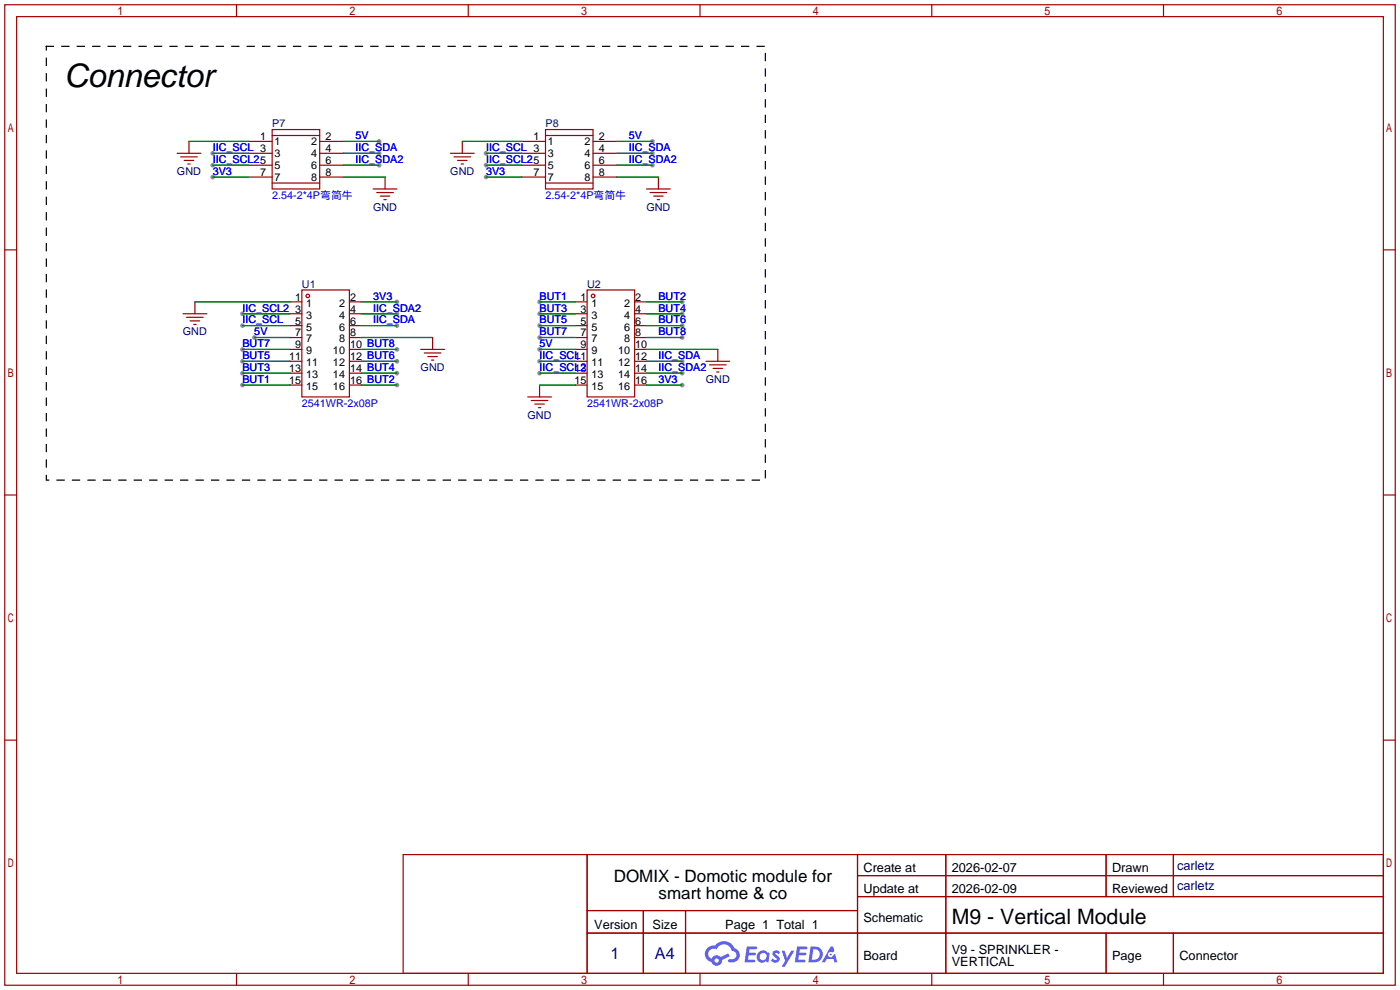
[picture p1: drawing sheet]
<svg xmlns="http://www.w3.org/2000/svg" width="299mm" height="212mm" viewBox="0 0 299 212" stroke-linecap="round" stroke-linejoin="round" font-family="sans-serif">
<g fill="#999">
<circle cx="45.5" cy="32.8" r=".51"/>
<circle cx="45.5" cy="35.3" r=".51"/>
<circle cx="45.5" cy="37.8" r=".51"/>
<circle cx="81" cy="32.8" r=".51"/>
<circle cx="81" cy="30.2" r=".51"/>
<circle cx="81" cy="35.3" r=".51"/>
<circle cx="103.9" cy="32.8" r=".51"/>
<circle cx="103.9" cy="35.3" r=".51"/>
<circle cx="103.9" cy="37.8" r=".51"/>
<circle cx="139.4" cy="32.8" r=".51"/>
<circle cx="139.4" cy="30.2" r=".51"/>
<circle cx="139.4" cy="35.3" r=".51"/>
<circle cx="84.8" cy="74.7" r=".51"/>
<circle cx="84.8" cy="77.2" r=".51"/>
<circle cx="84.8" cy="79.8" r=".51"/>
<circle cx="84.8" cy="82.3" r=".51"/>
<circle cx="54.4" cy="72.1" r=".51"/>
<circle cx="51.8" cy="74.7" r=".51"/>
<circle cx="51.8" cy="77.2" r=".51"/>
<circle cx="51.8" cy="79.8" r=".51"/>
<circle cx="51.8" cy="82.3" r=".51"/>
<circle cx="51.8" cy="69.6" r=".51"/>
<circle cx="84.8" cy="69.6" r=".51"/>
<circle cx="84.8" cy="64.5" r=".51"/>
<circle cx="84.8" cy="67.1" r=".51"/>
<circle cx="51.8" cy="67.1" r=".51"/>
<circle cx="115.3" cy="64.5" r=".51"/>
<circle cx="115.3" cy="67.1" r=".51"/>
<circle cx="115.3" cy="69.6" r=".51"/>
<circle cx="115.3" cy="72.1" r=".51"/>
<circle cx="115.3" cy="74.7" r=".51"/>
<circle cx="115.3" cy="77.2" r=".51"/>
<circle cx="115.3" cy="79.8" r=".51"/>
<circle cx="145.8" cy="64.5" r=".51"/>
<circle cx="145.8" cy="67.1" r=".51"/>
<circle cx="145.8" cy="69.6" r=".51"/>
<circle cx="145.8" cy="72.1" r=".51"/>
<circle cx="145.8" cy="77.2" r=".51"/>
<circle cx="145.8" cy="79.8" r=".51"/>
<circle cx="145.8" cy="82.3" r=".51"/>
</g>
<g fill="none" stroke="#a10000" stroke-width=".25">
<path d="M1 1h297.2v209.6h-297.2zM3.6 3.6h292.1v204.4h-292.1zM50.5 1v2.6M100.1 1v2.6M149.6 1v2.6M199.1 1v2.6M248.7 1v2.6M1 53.4h2.6M295.7 53.4h2.5M1 105.8h2.6M295.7 105.8h2.5M1 158.2h2.6"/>
<path d="M295.7 158.2h2.5M50.5 208v2.6M100.1 208v2.6M149.6 208v2.6M199.1 208v2.6M248.7 208v2.6"/>
</g>
<g fill="#5487ff">
<path d="M165.3 203.3a.99 .99 0 0 1 1.4 .2l-.3 .5a.39 .39 0 0 0-.3-.3 .39 .39 0 0 0-.4 .1l.1 .1a1.02 1.02 0 0 1 .6 1.6 1.17 1.17 0 0 1-1.7-.2l.4-.5 .6 .4 .3-.1v-.3a1.01 1.01 0 0 1-.7-1.5z"/>
<path d="M167.1 203.2h.6l.5 1.5 .9-1.5h.7l-2.1 3.4h-.7l.8-1.3z"/>
<path d="M159.6 202.3h1.9l.3 .1-.1 .4-1.5 .1-.1 .7h1.2l.3 .3-.3 .3h-1.3l-.1 .9h1.4l.1 .3-.1 .2-2.2 .1z"/>
<path d="M170.4 202.3h1.9l.2 .1-.1 .4-1.5 .1-.1 .7h1.3l.3 .3-.4 .3h-1.2l-.2 .9h1.4l.2 .3-.2 .2-2.1 .1z"/>
<path d="M177.5 202.3h.6l.2 1-.5 .3a.57 .57 0 0 0-.8 .2 .57 .57 0 0 0 .4 .8 .57 .57 0 0 0 .7-.5l.4-.2 .5 1.8h-.7l-.2-.7h-1.4l-.4 .7h-.7z"/>
<path d="M173.2 202.3l-.4 3.4h1.1a1.73 1.73 0 0 0 1.9-1.7 1.73 1.73 0 0 0-2-1.7zM173.8 202.9a1.14 1.14 0 0 1 1.4 1.1 1.14 1.14 0 0 1-1.5 1.1h-.2z"/>
<path d="M162 203.6a1.26 1.26 0 0 0 0 1.8 1.26 1.26 0 0 0 1.7 .1l.5 .2 .3-1.9-.1-.2h-.4a1.21 1.21 0 0 0-2 0zM162.6 203.9a.76 .76 0 0 1 1 0 .76 .76 0 0 1 .1 1.1 .76 .76 0 0 1-1 .1l-.4-.6z"/>
<path d="M151.2 202.6a1.81 1.81 0 0 0 .9 3 1.18 1.18 0 0 0 1.3 .8 1.18 1.18 0 0 0 .9-1.2l1.7-.9-.4-.6-1.5 .8a1.2 1.2 0 0 0-2 .4 1.14 1.14 0 0 1-.6-1.6 1.14 1.14 0 0 1 1.7-.4 1.73 1.73 0 0 1 1.7-1.1 1.73 1.73 0 0 1 1.6 1.4 .94 .94 0 0 1 .8 1.2 .94 .94 0 0 1-1.3 .6 .36 .36 0 0 0-.4 .3 .36 .36 0 0 0 .3 .4 1.63 1.63 0 0 0 2.1-1 1.63 1.63 0 0 0-1-2.1 2.43 2.43 0 0 0-4.2-.5l-1 .1zM152.7 205.3a.45 .45 0 0 1 .9 0 .45 .45 0 0 1-.9 0z"/>
<circle cx="177.5" cy="204" r=".22"/>
</g>
<g fill="none" stroke="#a10000" stroke-width=".25">
<path d="M37.8 32.8h5.1M38.6 33.5h3.6M39.4 34.3h2M40.1 35.1h.5M40.4 30.2v2.6M53.1 30.2h5.1M53.1 32.8h5.1M53.1 35.3h5.1M53.1 37.8h5.1M58.2 27.7h10.1v12.7h-10.1zM58.2 29h10.1M58.2 39.1h10.1"/>
<path d="M68.3 30.2h5.1M68.3 32.8h5.1M68.3 35.3h5.1M68.3 37.8h5.1M82.3 37.8v2.6M96.3 32.8h5M97 33.5h3.6M97.8 34.3h2M98.6 35.1h.5M98.8 30.2v2.6M111.5 30.2h5.1M111.5 32.8h5.1"/>
<path d="M111.5 35.3h5.1M111.5 37.8h5.1M116.6 27.7h10.1v12.7h-10.1zM116.6 29h10.1M116.6 39.1h10.1M126.7 30.2h5.1M126.7 32.8h5.1M126.7 35.3h5.1M126.7 37.8h5.1M140.7 37.8v2.6M79.8 40.4h5M80.5 41.1h3.6"/>
<path d="M81.3 41.9h2M82 42.7h.5M138.2 40.4h5.1M138.9 41.1h3.6M139.7 41.9h2M140.5 42.7h.5M39.1 67.1h5.1M39.9 67.8h3.5M40.6 68.6h2.1M41.4 69.3h.5M41.7 64.5v2.6M62 64.5h2.5"/>
<path d="M62 67.1h2.5M62 79.8h2.5M62 69.6h2.5M62 77.2h2.5M62 72.1h2.5M62 74.7h2.5M64.5 62h10.2v22.8h-10.2zM74.7 64.5h2.5M74.7 67.1h2.5M74.7 79.8h2.5M74.7 69.6h2.5M74.7 77.2h2.5"/>
<path d="M74.7 72.1h2.5M74.7 74.7h2.5M89.9 74.7h5.1M90.7 75.4h3.5M91.4 76.2h2.1M92.2 77h.5M92.5 72.1v2.6M122.9 64.5h2.6M122.9 67.1h2.6M122.9 79.8h2.6M122.9 69.6h2.6M122.9 77.2h2.6"/>
<path d="M122.9 72.1h2.6M122.9 74.7h2.6M125.5 62h10.1v22.8h-10.1zM135.6 64.5h2.6M135.6 67.1h2.6M135.6 79.8h2.6M135.6 69.6h2.6M135.6 77.2h2.6M135.6 72.1h2.6M135.6 74.7h2.6M150.9 77.2h5.1M151.6 78h3.6"/>
<path d="M152.4 78.7h2M153.2 79.5h.5M153.4 74.7v2.5M62 82.3h2.5M74.7 82.3h2.5M112.8 84.8h5.1M113.5 85.6h3.6M114.3 86.4h2M115.1 87.1h.5M115.3 82.3v2.5M122.9 82.3h2.6M135.6 82.3h2.6"/>
<path d="M86.2 182.6h209.5v25.4h-209.5zM125.5 182.6v25.4M125.5 194.6h57.8M125.5 199.4h170.2M137.5 194.6v13.4M146.5 194.6v13.4M183.3 182.6v25.4M183.3 187.1h112.4M183.3 191.6h112.4M202.1 182.6v25.4M236.4 182.6v9M236.4 199.4v8.6"/>
<path d="M250.8 182.6v9M250.8 199.4v8.6"/>
<circle cx="65.8" cy="63.2" r=".38"/>
<circle cx="126.7" cy="63.2" r=".38"/>
</g>
<g fill="none" stroke="#008700" stroke-width=".25">
<path d="M40.4 30.2h12.7M45.5 32.8h7.6M45.5 35.3h7.6M45.5 37.8h7.6M73.4 32.8h7.6M73.4 35.3h7.6M73.4 30.2h7.6M73.4 37.8h8.9M98.8 30.2h12.7M103.9 32.8h7.6M103.9 35.3h7.6M103.9 37.8h7.6"/>
<path d="M131.8 32.8h7.6M131.8 35.3h7.6M131.8 30.2h7.6M131.8 37.8h8.9M41.7 64.5h20.3M51.8 74.7h10.2M51.8 77.2h10.2M51.8 79.8h10.2M51.8 69.6h10.2M51.8 67.1h10.2M54.4 72.1h7.6M77.2 72.1h15.3"/>
<path d="M77.2 74.7h7.6M77.2 77.2h7.6M77.2 79.8h7.6M77.2 69.6h7.6M77.2 64.5h7.6M77.2 67.1h7.6M115.3 72.1h7.6M115.3 74.7h7.6M115.3 77.2h7.6M115.3 79.8h7.6M115.3 69.6h7.6M115.3 64.5h7.6"/>
<path d="M115.3 67.1h7.6M138.2 72.1h7.6M138.2 74.7h15.2M138.2 77.2h7.6M138.2 79.8h7.6M138.2 69.6h7.6M138.2 64.5h7.6M138.2 67.1h7.6M51.8 82.3h10.2M77.2 82.3h7.6M115.3 82.3h7.6M138.2 82.3h7.6"/>
</g>
<path d="M9.9 9.9h153.7v92.7h-153.7z" fill="none" stroke="#000" stroke-width=".25" stroke-dasharray="1.5 1.8"/>
<text font-size="6.9" x="13.7" y="18.7">Connector</text>
<text font-size="4.5" x="203.4" y="197.5">M9 - Vertical Module</text>
<g font-size="3.6">
<text x="131.2" y="188.5">DOMIX - Domotic module for</text>
<text x="140.8" y="192.2">smart home &amp; co</text>
</g>
<g font-size="3.5" fill="#000080">
<text x="130.5" y="204.9">1</text>
<text x="140" y="204.9">A4</text>
</g>
<g font-size="2.7" fill="#000080">
<text x="251.6" y="185.9">carletz</text>
<text x="251.6" y="190.2">carletz</text>
</g>
<g font-size="2.7">
<text x="184.5" y="186.3">Create at</text>
<text x="184.5" y="190.8">Update at</text>
<text x="203.4" y="186.3">2026-02-07</text>
<text x="203.4" y="190.8">2026-02-09</text>
<text x="237.7" y="186.3">Drawn</text>
<text x="237.7" y="190.8">Reviewed</text>
<text x="184.5" y="197">Schematic</text>
<text x="127" y="198.5">Version</text>
<text x="139.5" y="198.5">Size</text>
<text x="155" y="198.5">Page 1 Total 1</text>
<text x="203.4" y="203.8">V9 - SPRINKLER -</text>
<text x="184.5" y="205.2">Board</text>
<text x="203.4" y="206.5">VERTICAL</text>
<text x="237.7" y="205.2">Page</text>
<text x="252.1" y="205.2">Connector</text>
</g>
<g font-size="2.3">
<text x="55.6" y="30">1</text>
<text x="69.6" y="30">2</text>
<text x="114" y="30">1</text>
<text x="128" y="30">2</text>
<text x="58.7" y="31">1</text>
<text x="58.7" y="33.6">3</text>
<text x="66.5" y="31">2</text>
<text x="66.5" y="33.6">4</text>
<text x="69.6" y="32.5">4</text>
<text x="69.6" y="35.1">6</text>
<text x="117.1" y="31">1</text>
<text x="117.1" y="33.6">3</text>
<text x="125" y="31">2</text>
<text x="125" y="33.6">4</text>
<text x="128" y="32.5">4</text>
<text x="128" y="35.1">6</text>
<text x="55.6" y="37.6">7</text>
<text x="58.7" y="36.1">5</text>
<text x="58.7" y="38.6">7</text>
<text x="66.5" y="36.1">6</text>
<text x="66.5" y="38.6">8</text>
<text x="69.6" y="37.6">8</text>
<text x="114" y="37.6">7</text>
<text x="117.1" y="36.1">5</text>
<text x="117.1" y="38.6">7</text>
<text x="125" y="36.1">6</text>
<text x="125" y="38.6">8</text>
<text x="128" y="37.6">8</text>
<text x="63.1" y="64.3">1</text>
<text x="65.5" y="65.6">1</text>
<text x="72.5" y="65.6">2</text>
<text x="74.8" y="64.3">2</text>
<text x="124.1" y="64.3">1</text>
<text x="126.4" y="65.6">1</text>
<text x="133.4" y="65.6">2</text>
<text x="135.8" y="64.3">2</text>
<text x="63.1" y="66.8">3</text>
<text x="63.1" y="69.4">5</text>
<text x="63.1" y="71.9">7</text>
<text x="65.5" y="68.1">3</text>
<text x="65.5" y="70.6">5</text>
<text x="72.5" y="70.6">6</text>
<text x="72.5" y="68.1">4</text>
<text x="74.8" y="71.9">8</text>
<text x="74.8" y="69.4">6</text>
<text x="74.8" y="66.8">4</text>
<text x="124.1" y="66.8">3</text>
<text x="124.1" y="69.4">5</text>
<text x="124.1" y="71.9">7</text>
<text x="126.4" y="68.1">3</text>
<text x="126.4" y="70.6">5</text>
<text x="133.4" y="70.6">6</text>
<text x="133.4" y="68.1">4</text>
<text x="135.8" y="71.9">8</text>
<text x="135.8" y="69.4">6</text>
<text x="135.8" y="66.8">4</text>
<text x="61.8" y="77">11</text>
<text x="63.1" y="74.4">9</text>
<text x="65.5" y="73.2">7</text>
<text x="65.5" y="75.7">9</text>
<text x="71.2" y="75.7">10</text>
<text x="72.5" y="73.2">8</text>
<text x="74.8" y="77">12 BUT6</text>
<text x="74.8" y="74.4">10 BUT8</text>
<text x="122.8" y="77">11</text>
<text x="124.1" y="74.4">9</text>
<text x="126.4" y="73.2">7</text>
<text x="126.4" y="75.7">9</text>
<text x="132.1" y="75.7">10</text>
<text x="133.4" y="73.2">8</text>
<text x="135.8" y="77">12</text>
<text x="135.8" y="74.4">10</text>
<text x="61.8" y="79.5">13</text>
<text x="61.8" y="82.1">15</text>
<text x="65.5" y="78.3">11</text>
<text x="65.5" y="80.8">13</text>
<text x="65.5" y="83.3">15</text>
<text x="71.2" y="83.3">16</text>
<text x="71.2" y="80.8">14</text>
<text x="71.2" y="78.3">12</text>
<text x="74.8" y="82.1">16 BUT2</text>
<text x="74.8" y="79.5">14 BUT4</text>
<text x="122.8" y="79.5">13</text>
<text x="122.8" y="82.1">15</text>
<text x="126.4" y="78.3">11</text>
<text x="126.4" y="80.8">13</text>
<text x="126.4" y="83.3">15</text>
<text x="132.1" y="83.3">16</text>
<text x="132.1" y="80.8">14</text>
<text x="132.1" y="78.3">12</text>
<text x="135.8" y="82.1">16</text>
<text x="135.8" y="79.5">14</text>
</g>
<g font-size="2.3" fill="#000080">
<text x="58.2" y="27.2">P7</text>
<text x="116.6" y="27.2">P8</text>
<text x="37.8" y="37.4">GND</text>
<text x="96.2" y="37.4">GND</text>
<text x="79.7" y="45">GND</text>
<text x="138.2" y="45">GND</text>
<text x="64.5" y="61.5">U1</text>
<text x="125.5" y="61.5">U2</text>
<text x="39.1" y="71.7">GND</text>
<text x="89.9" y="79.3">GND</text>
<text x="150.9" y="81.8">GND</text>
<text x="112.8" y="89.5">GND</text>
</g>
<g font-size="2.3" fill="#00f">
<text x="75.9" y="29.8">5V</text>
<text x="134.4" y="29.8">5V</text>
<text x="45.5" y="32.3">IIC_SCL 3</text>
<text x="45.5" y="34.8">IIC_SCL25</text>
<text x="75.9" y="32.3">IIC_SDA</text>
<text x="75.9" y="34.8">IIC_SDA2</text>
<text x="103.9" y="32.3">IIC_SCL 3</text>
<text x="103.9" y="34.8">IIC_SCL25</text>
<text x="134.4" y="32.3">IIC_SDA</text>
<text x="134.4" y="34.8">IIC_SDA2</text>
<text x="45.5" y="37.4">3V3</text>
<text x="103.9" y="37.4">3V3</text>
<text x="58.2" y="42.5">2.54-2*4P弯简牛</text>
<text x="116.6" y="42.5">2.54-2*4P弯简牛</text>
<text x="79.8" y="64.1">3V3</text>
<text x="115.3" y="64.1">BUT1</text>
<text x="140.7" y="64.1">BUT2</text>
<text x="51.8" y="69.1">IIC_SCL</text>
<text x="51.8" y="66.6">IIC_SCL2</text>
<text x="54.4" y="71.7">5V</text>
<text x="79.8" y="69.1">IIC_SDA</text>
<text x="79.8" y="66.6">IIC_SDA2</text>
<text x="115.3" y="66.6">BUT3</text>
<text x="115.3" y="69.1">BUT5</text>
<text x="115.3" y="71.7">BUT7</text>
<text x="140.7" y="66.6">BUT4</text>
<text x="140.7" y="69.1">BUT6</text>
<text x="140.7" y="71.7">BUT8</text>
<text x="51.8" y="74.2">BUT7</text>
<text x="51.8" y="76.8">BUT5</text>
<text x="115.3" y="74.2">5V</text>
<text x="115.3" y="76.8">IIC_SCL</text>
<text x="140.7" y="76.8">IIC_SDA</text>
<text x="51.8" y="79.3">BUT3</text>
<text x="51.8" y="81.8">BUT1</text>
<text x="115.3" y="79.3">IIC_SCL2</text>
<text x="140.7" y="79.3">IIC_SDA2</text>
<text x="140.7" y="81.8">3V3</text>
<text x="64.5" y="86.9">2541WR-2x08P</text>
<text x="125.5" y="86.9">2541WR-2x08P</text>
</g>
</svg>
